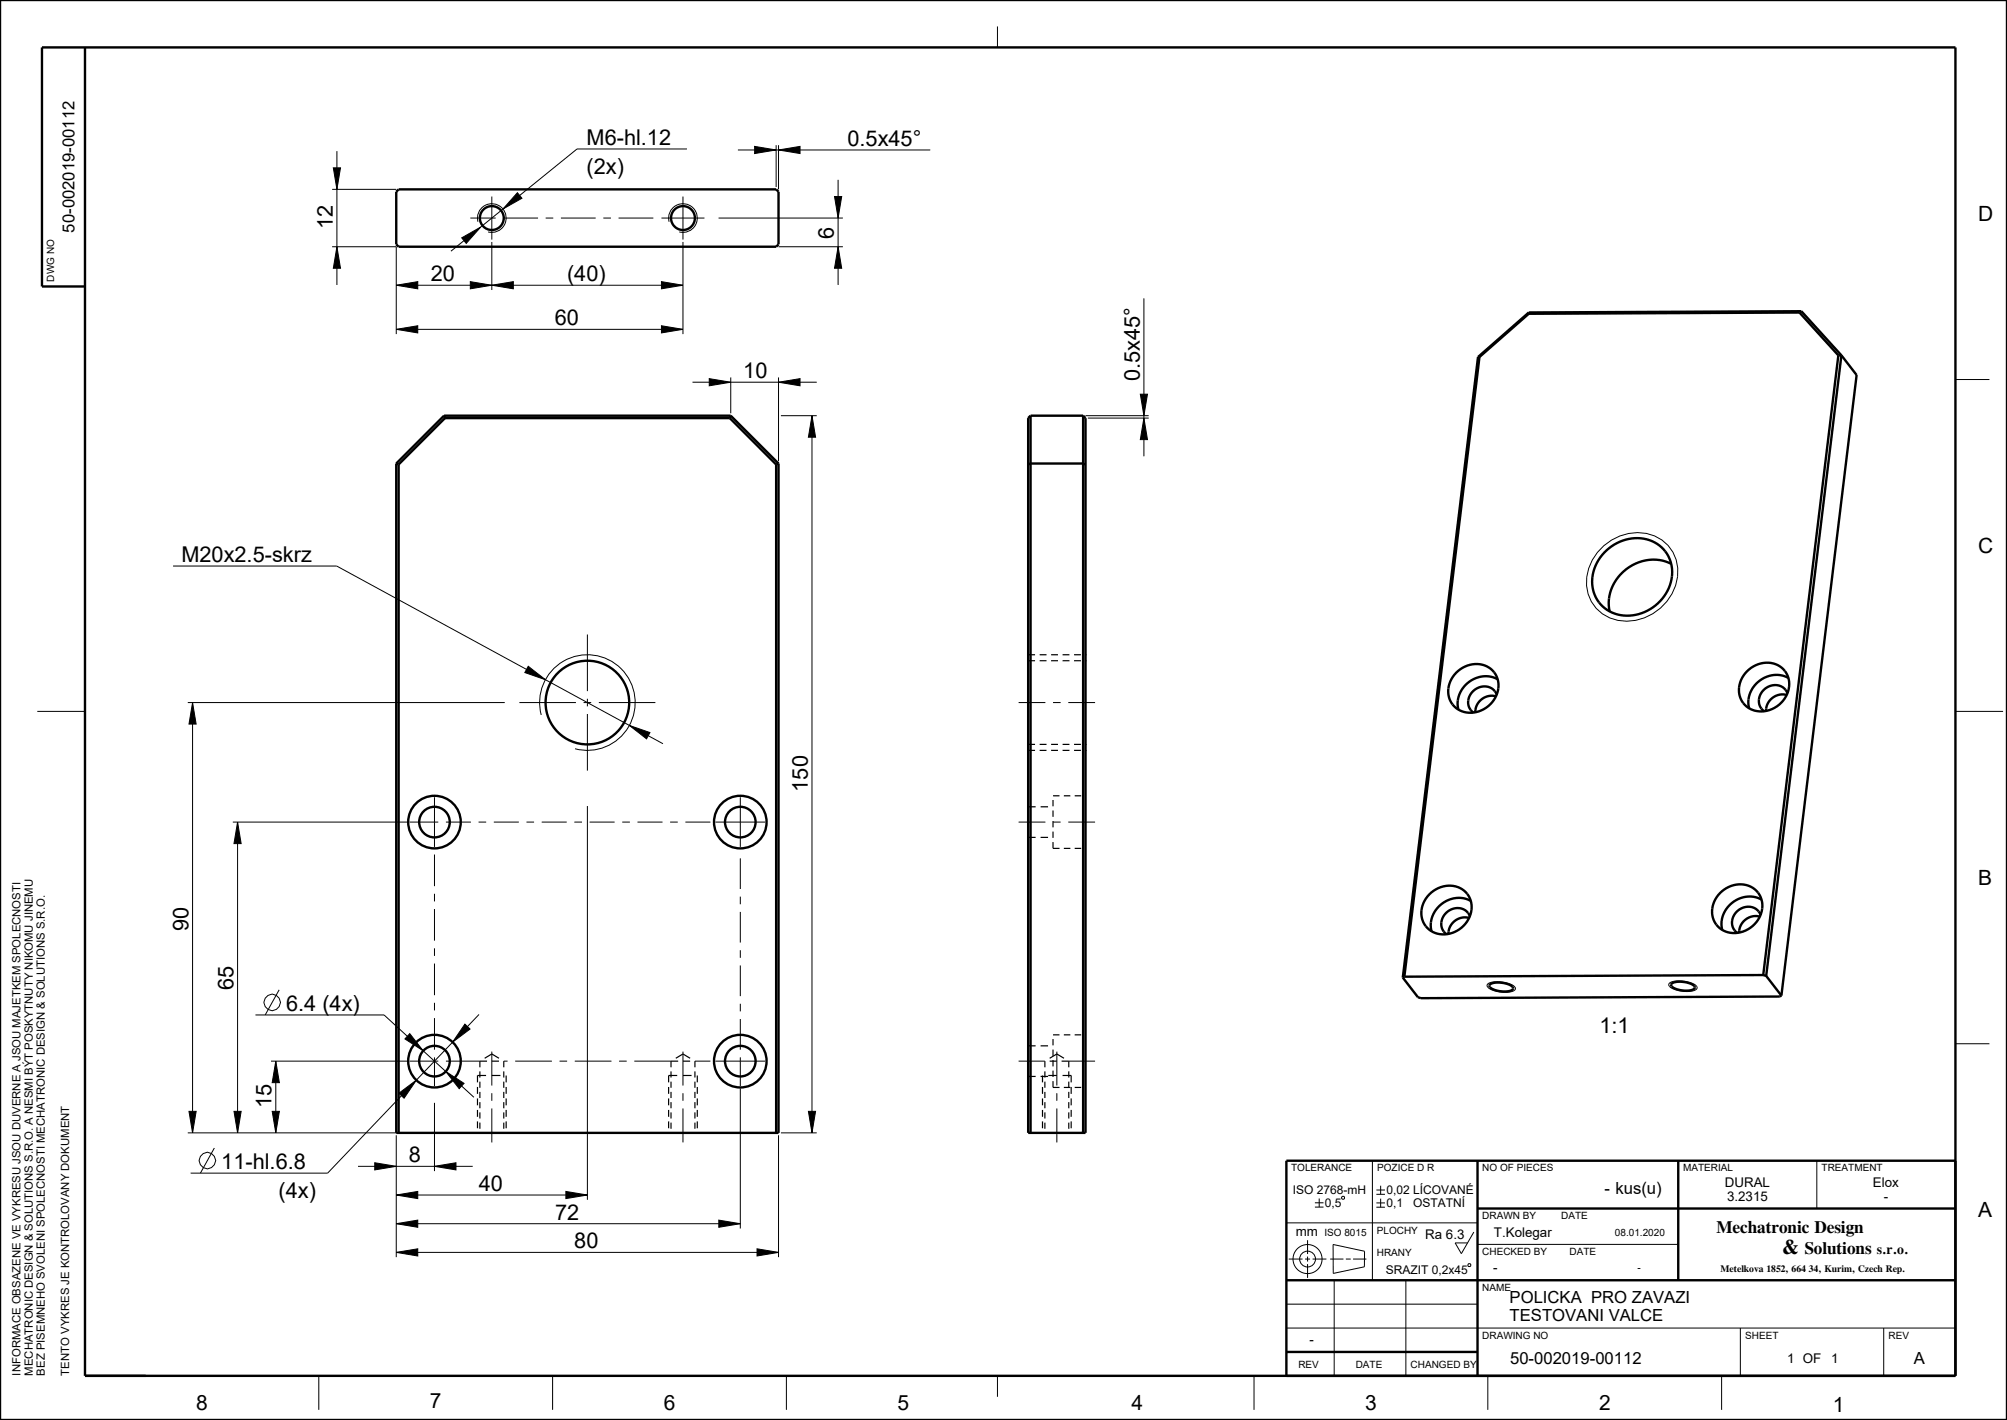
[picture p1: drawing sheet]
<svg xmlns="http://www.w3.org/2000/svg" width="420mm" height="297mm" viewBox="0 0 420 297" stroke-linecap="round" stroke-linejoin="round" font-family="sans-serif">
<g fill="none" stroke="#000" stroke-width=".21">
<path d="M208.7 5.5v4.4M69.5 39.6h13.4M69.8 35.1h1.5l-.8 4.5zM70.5 31.6v28M143.8 31.2h-23l-26.4 21.3M154.4 31.4h40.3M157.9 30.6l4.5 .8-4.5 .7zM162.4 30.4v8.7M162.9 31.4l4.5-.8v1.5zM162.9 30.4v9.2M175.4 37.6v22M69.5 51.6h13.4v18.3"/>
<path d="M70.5 51.6l.8 4.5h-1.5zM82.9 59.7l4.5-.8v1.5zM82.9 59.7h60M96.6 49.7l4-2.2-3 3.4zM98.4 58.9l4.5 .8-4.5 .7zM98.4 45.6h5.3M100 46.4a3 3 0 0 1 2.7-3.8 3 3 0 0 1 3.2 3.3 3 3 0 0 1-3.8 2.6M102.9 59.7l4.5-.8v1.5zM102.9 41.1v9M102.9 50.6v10.1M105.3 45.6h7.3M108.3 40.3l.9 1.2-3.9 2.2z"/>
<path d="M114.2 45.6h1.6M117.4 45.6h7.3M126.3 45.6h1.6M129.4 45.6h7.3M138.4 58.9l4.5 .8-4.5 .7zM138.4 45.6h9M140 46.4a3 3 0 0 1 2.7-3.8 3 3 0 0 1 3.2 3.3 3 3 0 0 1-3.8 2.6M142.9 50.6v19.3M142.9 41.1v9M150.4 45.6h26M162.9 51.6h13.5M174.6 41.1h1.5l-.7 4.5z"/>
<path d="M175.4 51.6l.7 4.5h-1.5zM82.9 68.9l4.5-.8v1.5zM82.9 68.9h60M138.4 68.1l4.5 .8-4.5 .7zM144.9 79.9h26M148.4 79.2l4.5 .7-4.5 .8zM152.9 78.9v7.5M162.9 79.9l4.5-.7v1.5zM162.9 78.9v17.5M239.4 62.4v33M409.2 79.4h7.1M163.4 86.9h7.5"/>
<path d="M169.9 86.9l.8 4.5h-1.5zM169.9 86.9v150M227.2 86.9h13.2M227.7 87.4h12.7M238.6 82.4h1.5l-.7 4.5zM239.4 87.4l.7 4.5h-1.5zM36.2 118.4h34.3l68.2 37.2M335.6 114.1h.1a10 10 0 0 1 12-1.2l.1 .1a8.7 8.7 0 0 1 3 4.1v.1a10.4 10.4 0 0 1-7.6 12.3l-1 .3a10.5 10.5 0 0 1-5.3-.6h-.1a8.8 8.8 0 0 1-3.8-3.4 9.7 9.7 0 0 1 2.6-11.7zM110.5 139.4l3.6 2.8-4.3-1.5zM122.9 132.7v11.9M7.8 148.8h10M39.3 146.9h66.3"/>
<path d="M40.3 146.9l.7 4.5h-1.5zM40.3 146.9v90M108.7 146.9h11.8M113.3 149.5a10 10 0 0 1 8.8-12.5 10 10 0 0 1 10.8 10.8 10 10 0 0 1-12.6 8.8M122.1 146.9h1.6M122.9 146.1v1.6M122.9 149.3v11.9M125.3 146.9h11.9M131.7 151.7l4.3 1.5-.7 1.3zM213.2 146.9h5.6M220.4 146.9h1.6M223.6 146.9h5.6"/>
<path d="M409.2 148.8h10M48.7 171.9h36.5M49.7 171.9l.8 4.5h-1.5zM49.7 171.9v65M90.9 166.7v10.4M90.9 178.7v6.6M91.7 171.9h-6M93.3 171.9h5.3M100.1 171.9h1.6M103.3 171.9h5.3M110.2 171.9h1.6M113.4 171.9h5.2"/>
<path d="M120.2 171.9h1.6M122.9 168.6v82.3M123.4 171.9h5.2M130.2 171.9h1.6M133.4 171.9h5.2M140.2 171.9h1.6M143.4 171.9h5.3M149.7 171.9h10.4M154.9 166.7v10.4M154.9 179.5v6.4M213.2 171.9h5.6M220.4 171.9h1.6"/>
<path d="M223.6 171.9h5.6M90.9 186.9v1.6M90.9 190.1v6.6M90.9 198.3v1.6M154.9 187.5v1.6M154.9 190.7v6.4M154.9 198.7v1.6M53.5 212.3h26.9l18.8 17.2M58.4 207l-2.9 5.3M85.7 216.2l2.9 3.6-3.9-2.5zM90.9 201.5v6.6M90.9 209.7v1.6"/>
<path d="M90.9 212.9v6.7M97.3 214.2l1.1 1-3.7 2.8zM100.2 212.2l-31.6 33.2h-28.7M102.9 219.9v7.2M142.9 219.9v7.2M154.9 201.9v6.4M154.9 209.9v1.6M154.9 213.1v6.5M221.2 219.9v7.2M311.3 205.8l.6-.3 .9-.2 1.9 .1 1.8 .6 .5 .4 .1 .5-.3 .3-.8 .3-1 .1-1.6-.2-1.1-.3-.8-.4-.3-.5zM349.3 205.7l.6-.4 .9-.1 2.3 .1 1.4 .5 .5 .5 .2 .4-.4 .4-.7 .2h-2.2l-1.1-.2-1.2-.5-.4-.5zM409.2 218.3h7.1"/>
<path d="M39.3 236.9h43.6M39.5 232.4h1.5l-.7 4.5zM49 232.4h1.5l-.8 4.5zM56.7 221.9h28.5M57 232.4h1.5l-.8 4.5zM57.7 221.9l.8 4.5h-1.5zM57.7 221.9v15M82.9 237.4v25.5M83.5 228.7l3.6-2.8-2.5 3.8zM85.7 221.9h6M90.9 221.1v6M90.9 230.7v14.2"/>
<path d="M93.3 224.1l3.8 2.5-1 1.1zM93.3 221.9h7.1M102.9 228.6v1.6M102.9 231.8v7.1M105.4 221.9h.8M107.8 221.9h7.7M117.1 221.9h1.6M120.3 221.9h7.7M129.6 221.9h1.5M132.7 221.9h7.7M142.9 228.6v1.6M142.9 231.8v7.1"/>
<path d="M145.4 221.9h3.3M149.7 221.9h10.4M154.9 227.6v29.3M154.9 221.1v6M162.9 237.4v25.5M163.4 236.9h7.5M169.2 232.4h1.5l-.8 4.5zM213.2 221.9h5.5M221.2 228.6v1.6M221.2 231.8v7.1M223.7 221.9h5.5M44.9 240.1l-3 5.3"/>
<path d="M74.9 243.9h24M78.4 243.2l4.5 .7-4.5 .8zM82.9 249.9l4.5-.7v1.5zM82.9 255.9l4.5-.7v1.5zM82.9 255.9h72M82.9 249.9h40M90.9 243.9l4.5-.7v1.5zM118.4 249.2l4.5 .7-4.5 .8zM150.4 255.2l4.5 .7-4.5 .8zM269.2 255.8h40M273.6 259.4v2.9M275.2 251.6h1.8"/>
<path d="M275.2 252.5h1.8M276.1 250.7v1.8M280.8 250.4l.4-.2 .2 .5-.5 .1zM287.2 242.8v25M288 251.6h1.8M288 252.5h1.8M288 248.9h1.8M288 249.8h1.8M288.9 248v1.8M288.9 250.7v1.8M308.4 257.7l-2.6 4.5-1.3-2.2h2.6M380.2 242.8v10"/>
<path d="M82.9 261.9l4.5-.7v1.5zM82.9 261.9h80M158.4 261.2l4.5 .7-4.5 .8zM269.2 277.8h140M269.2 272.8h40M269.7 263.3h2.9M273.1 263.3h1.1M273.6 262.8v1.1M273.6 264.4v2.9M274.7 263.3h2.9M278.4 263.3h2.7M279 260.3l6.6 1.4-.1 3.3-6.5 1.3z"/>
<path d="M279.2 267.8v20M281.6 263.3h1.1M283.2 263.3h2.7M294.2 267.8v20M307.2 264.5l.4-.2 .2 .5-.5 .1zM309.2 260.3h42M364.2 277.8v10M394.2 277.8v10M66.7 287.8v7.1M115.6 287.8v7.1M164.6 287.8v7.1M208.7 287.8v4.3"/>
<path d="M262.4 287.8v7.1M311.4 287.8v7.1M360.3 287.8v7.1"/>
<circle cx="56.9" cy="209.7" r="1.72"/>
<circle cx="43.4" cy="242.7" r="1.72"/>
<circle cx="273.6" cy="263.3" r="3"/>
<circle cx="273.6" cy="263.3" r="1.66"/>
</g>
<g fill="#000">
<path d="M69.8 35.1h1.5l-.8 4.5zM157.9 30.6l4.5 .8-4.5 .7zM162.9 31.4l4.5-.8v1.5zM70.5 51.6l.8 4.5h-1.5zM82.9 59.7l4.5-.8v1.5zM96.6 49.7l4-2.2-3 3.4zM98.4 58.9l4.5 .8-4.5 .7zM102.9 59.7l4.5-.8v1.5zM108.3 40.3l.9 1.2-3.9 2.2zM138.4 58.9l4.5 .8-4.5 .7zM175.4 51.6l.7 4.5h-1.5zM174.6 41.1h1.5l-.7 4.5z"/>
<path d="M82.9 68.9l4.5-.8v1.5zM138.4 68.1l4.5 .8-4.5 .7zM148.4 79.2l4.5 .7-4.5 .8zM162.9 79.9l4.5-.7v1.5zM169.9 86.9l.8 4.5h-1.5zM238.6 82.4h1.5l-.7 4.5zM239.4 87.4l.7 4.5h-1.5zM40.3 146.9l.7 4.5h-1.5zM110.5 139.4l3.6 2.8-4.3-1.5zM131.7 151.7l4.3 1.5-.7 1.3zM49.7 171.9l.8 4.5h-1.5zM85.7 216.2l2.9 3.6-3.9-2.5z"/>
<path d="M97.3 214.2l1.1 1-3.7 2.8zM39.5 232.4h1.5l-.7 4.5zM49 232.4h1.5l-.8 4.5zM57 232.4h1.5l-.8 4.5zM57.7 221.9l.8 4.5h-1.5zM83.5 228.7l3.6-2.8-2.5 3.8zM93.3 224.1l3.8 2.5-1 1.1zM169.2 232.4h1.5l-.8 4.5zM82.9 249.9l4.5-.7v1.5zM78.4 243.2l4.5 .7-4.5 .8zM82.9 255.9l4.5-.7v1.5zM90.9 243.9l4.5-.7v1.5z"/>
<path d="M118.4 249.2l4.5 .7-4.5 .8zM150.4 255.2l4.5 .7-4.5 .8zM82.9 261.9l4.5-.7v1.5zM158.4 261.2l4.5 .7-4.5 .8z"/>
</g>
<g fill="none" stroke="#000" stroke-width=".5">
<path d="M0 0h420v297h-420zM17.8 9.9v277.9h391.4M83.4 39.6h79l.5 .5v11l-.5 .5h-79l-.5-.5v-11zM17.8 59.9h-9v-50h400.4v277.9h-140v-45h140M309.3 74.7l-15.7 129.8M309.3 74.7h.3M309.6 74.7l-15.7 129.6M319.9 65.6l-10.3 9.1M319.9 65.4l-10.6 9.3M319.9 65.4v.2M376.6 65.4l-56.7 .2M376.6 65.4l8.1 8.9"/>
<path d="M377 65.1l-.4 .3M377 65.1l-57.1 .3M377 65.1l8.3 9.2M384.7 74.3l-15.7 129.6M385.3 74.3l-15.7 129.8M385.3 74.3l3.2 4.1-15.7 129.8M385.3 74.3h-.6M82.9 96.9v140h80v-140M82.9 96.9l.5 .3M83.4 97.2v139.7M92.9 86.9l-10 10M92.9 86.9l.2 .5"/>
<path d="M92.9 86.9h60M93.1 87.4l-9.7 9.8M93.1 87.4h59.6M152.7 87.4l9.7 9.8M152.9 86.9l-.2 .5M152.9 86.9l10 10M162.4 97.2v139.7M162.9 96.9l-.5 .3M215.2 97.2l.5-.3h11l.5 .3M215.7 86.9l-.5 .5v149.5h12v-149.5l-.5-.5M215.7 86.9h11M215.7 86.9v150"/>
<path d="M226.7 86.9v150M335.7 115.6a8.6 8.6 0 0 1 12.4-.7 8.1 8.1 0 0 1-1.7 11.7 8.3 8.3 0 0 1-11.8-.6 8 8 0 0 1 1.1-10.4zM349.7 117.9a9.2 9.2 0 0 0-12.8 10M304.7 140.7a5.3 5.3 0 0 1 8.2 .2 5.6 5.6 0 0 1-4.9 8.2 4.6 4.6 0 0 1-4.5-2.5 4.6 4.6 0 0 1 .5-5zM313 145.6a3.4 3.4 0 0 0-4.3 3.3M313.2 145.3a2.83 2.83 0 0 0-4.6-1 2.89 2.89 0 0 0-.2 4.8M313.4 142.1a5.8 5.8 0 0 0-6.1 .6 5.8 5.8 0 0 0-2.1 5.7M365.6 140.4a5.3 5.3 0 0 1 8.1 .2 5.6 5.6 0 0 1-4.9 8.2 4.6 4.6 0 0 1-4.4-2.4 4.6 4.6 0 0 1 .5-5.1zM373.9 145.4a3.4 3.4 0 0 0-4.3 3.3M374.1 145a2.83 2.83 0 0 0-4.7-1 2.89 2.89 0 0 0-.2 4.8M374.2 141.8a5.8 5.8 0 0 0-6.1 .6 5.8 5.8 0 0 0-2.1 5.7M299.1 187.1a5.3 5.3 0 0 1 8.2 .2 5.6 5.6 0 0 1-4.9 8.1 4.6 4.6 0 0 1-4.5-2.4 4.6 4.6 0 0 1 .5-5.1z"/>
<path d="M307.4 192a3.4 3.4 0 0 0-4.3 3.3M307.6 191.7a2.83 2.83 0 0 0-4.6-1.1 2.89 2.89 0 0 0-.2 4.8M307.8 188.4a5.8 5.8 0 0 0-6.1 .7 5.8 5.8 0 0 0-2.1 5.7M360 186.8a5.3 5.3 0 0 1 8.1 .2 5.6 5.6 0 0 1-4.9 8.2 4.6 4.6 0 0 1-4.4-2.5 4.6 4.6 0 0 1 .4-5zM368.2 191.7a3.4 3.4 0 0 0-4.2 3.3M368.4 191.4a2.83 2.83 0 0 0-4.6-1 2.89 2.89 0 0 0-.2 4.7M368.6 188.1a5.8 5.8 0 0 0-6.1 .7 5.8 5.8 0 0 0-2.1 5.7M293.6 204.5l3.1 4.1 .7 .2 75.1-.4 .3-.2M293.9 204.3l-.3 .2M311.8 205.9a4.7 4.7 0 0 1 4.8 .6v.4a4.5 4.5 0 0 1-4.9-.6zM349.8 205.7a4.7 4.7 0 0 1 4.8 .7v.3a4.5 4.5 0 0 1-4.9-.5zM369 203.9l-75.1 .4"/>
<path d="M369 203.9l.6 .2M369.6 204.1l3.2 4.1M309.2 252.8h100M309.2 242.8v45M351.2 242.8v25M269.2 267.8h140M269.2 282.8h40"/>
<circle cx="102.9" cy="45.6" r="2.5"/>
<circle cx="142.9" cy="45.6" r="2.5"/>
<circle cx="122.9" cy="146.9" r="8.8"/>
<circle cx="90.9" cy="171.9" r="5.5"/>
<circle cx="90.9" cy="171.9" r="3.2"/>
<circle cx="154.9" cy="171.9" r="5.5"/>
<circle cx="154.9" cy="171.9" r="3.2"/>
<circle cx="90.9" cy="221.9" r="5.5"/>
<circle cx="90.9" cy="221.9" r="3.2"/>
<circle cx="154.9" cy="221.9" r="5.5"/>
<circle cx="154.9" cy="221.9" r="3.2"/>
</g>
<g fill="none" stroke="#000" stroke-width=".25">
<path d="M215.2 138.2h1.4M215.2 136.9h1.4M217.6 138.2h1.4M217.6 136.9h1.4M220 138.2h1.4M220 136.9h1.4M222.4 138.2h1.4M222.4 136.9h1.4M224.8 138.2h1.4M224.8 136.9h1.4M227.2 138.2h.1M227.2 136.9h.1"/>
<path d="M215.2 156.9h1.4M215.2 155.7h1.4M217.6 156.9h1.4M217.6 155.7h1.4M220 156.9h1.4M220 155.7h1.4M222.4 156.9h1.4M222.4 155.7h1.4M224.8 156.9h1.4M224.8 155.7h1.4M227.2 156.9h.1M227.2 155.7h.1"/>
<path d="M215.2 175.1h1.5M215.2 168.7h1.5M217.8 175.1h1.5M217.8 168.7h1.5M220.4 176.1v1.3h1.3M220.4 166.4h1.3M220.4 167.3v1.3M220.4 169.5v1.3M220.4 171.7v1.3M220.4 173.9v1.3M222.6 177.4h1.4M222.6 166.4h1.4"/>
<path d="M224.9 177.4h1.4M224.9 166.4h1.4M215.2 218.7h1.5M217.8 218.7h1.5M220.4 216.4h1.3M220.4 217.3v1.3M220.4 219.5v1.3M222.6 216.4h1.4M224.9 216.4h1.4M99.9 227.3v1.5M99.9 229.7v1.5M99.9 232.1v1.5"/>
<path d="M99.9 234.5v1.5M99.9 236.9h.1M100.4 224.1v1.3M100.4 226.2v1.3M100.4 228.4v1.3M100.4 230.5v1.3M100.4 232.7v1.2M100.4 234.8v1.3M100.4 236.9h.1M101.4 221.3l1.5-.9 1.5 .9M101.7 224.9h-1.8v1.5M101.9 221.9h-1.5v1.3"/>
<path d="M102.9 224.9h1.8M102.9 221.9h1.5M105.4 221.9v1.3M105.4 224.1v1.3M105.4 226.2v1.3M105.4 228.4v1.3M105.4 230.5v1.3M105.4 232.7v1.2M105.4 234.8v1.3M105.4 236.9h.1M105.9 224.9h.1M105.9 224.9v1.5"/>
<path d="M105.9 227.3v1.5M105.9 229.7v1.5M105.9 232.1v1.5M105.9 234.5v1.5M105.9 236.9h.1M139.9 227.3v1.5M139.9 229.7v1.5M139.9 232.1v1.5M139.9 234.5v1.5M139.9 236.9h.1M140.4 224.1v1.3M140.4 226.2v1.3"/>
<path d="M140.4 228.4v1.3M140.4 230.5v1.3M140.4 232.7v1.2M140.4 234.8v1.3M140.4 236.9h.1M141.4 221.3l1.5-.9 1.5 .9M141.7 224.9h-1.8v1.5M141.9 221.9h-1.5v1.3M142.9 224.9h1.8M142.9 221.9h1.5M145.4 221.9v1.3M145.4 224.1v1.3"/>
<path d="M145.4 226.2v1.3M145.4 228.4v1.3M145.4 230.5v1.3M145.4 232.7v1.2M145.4 234.8v1.3M145.4 236.9h.1M145.9 224.9v1.5M145.9 227.3v1.5M145.9 229.7v1.5M145.9 232.1v1.5M145.9 234.5v1.5M145.9 236.9h.1"/>
<path d="M215.2 225.1h1.5M217.8 225.1h1.5M218.2 224.9v1.5M218.2 227.3v1.5M218.2 229.7v1.5M218.2 232.1v1.5M218.2 234.5v1.5M218.2 236.9h.1M218.7 221.9v1.3M218.7 224.1v1.3M218.7 226.2v1.3M218.7 228.4v1.3"/>
<path d="M218.7 230.5v1.3M218.7 232.7v1.2M218.7 234.8v1.3M218.7 236.9h.1M219.4 224.9h1.8M219.7 221.9h1.5M219.7 221.3l1.5-.9 1.5 .9M220.4 226.1v1.3h1.3M220.4 221.7v1.3M220.4 223.9v1.3M222.2 221.9h1.5v1.3M222.4 224.9h1.8v1.5"/>
<path d="M222.6 227.4h1.4M223.7 224.1v1.3M223.7 226.2v1.3M223.7 228.4v1.3M223.7 230.5v1.3M223.7 232.7v1.2M223.7 234.8v1.3M223.7 236.9h.1M224.2 227.3v1.5M224.2 229.7v1.5M224.2 232.1v1.5M224.2 234.5v1.5"/>
<path d="M224.2 236.9h.1M224.9 227.4h1.4"/>
</g>
<g font-size="4.6">
<text x="122.8" y="30.3">M6-hl.12</text>
<text x="177.3" y="30.5">0.5x45°</text>
<text x="122.8" y="36.4">(2x)</text>
<text x="69.6" y="48" transform="rotate(-90 69.6 48)">12</text>
<text x="174.5" y="50" transform="rotate(-90 174.5 50)">6</text>
<text x="90.2" y="58.8">20</text>
<text x="118.7" y="58.8">(40)</text>
<text x="116.1" y="68">60</text>
<text x="155.5" y="79.1">10</text>
<text x="238.5" y="79.7" transform="rotate(-90 238.5 79.7)">0.5x45°</text>
<text x="38" y="117.5">M20x2.5-skrz</text>
<text x="169" y="165.6" transform="rotate(-90 169 165.6)">150</text>
<text x="39.4" y="194.7" transform="rotate(-90 39.4 194.7)">90</text>
<text x="48.8" y="207.1" transform="rotate(-90 48.8 207.1)">65</text>
<text x="59.9" y="211.4">6.4 (4x)</text>
<text x="334.7" y="216.1">1:1</text>
<text x="56.8" y="231.7" transform="rotate(-90 56.8 231.7)">15</text>
<text x="46.3" y="244.5">11-hl.6.8</text>
<text x="85.5" y="243.1">8</text>
<text x="58.3" y="250.6">(4x)</text>
<text x="100.2" y="249.1">40</text>
<text x="116.2" y="255.1">72</text>
<text x="120.2" y="261.1">80</text>
</g>
<g font-size="4.4">
<text x="413.9" y="46.2">D</text>
<text x="413.9" y="115.7">C</text>
<text x="413.9" y="185.1">B</text>
<text x="413.9" y="254.6">A</text>
<text x="41" y="294.9">8</text>
<text x="89.9" y="294.4">7</text>
<text x="138.9" y="294.9">6</text>
<text x="187.8" y="294.9">5</text>
<text x="236.8" y="294.9">4</text>
<text x="285.7" y="294.9">3</text>
<text x="334.6" y="294.9">2</text>
<text x="383.6" y="295.4">1</text>
</g>
<text font-size="4.3" x="373" y="262.3">&amp;</text>
<g font-size="3.6">
<text x="359.2" y="257.9">Mechatronic Design</text>
<text x="377.6" y="262.3">Solutions</text>
</g>
<g font-size="3.5">
<text x="15.6" y="48.6" transform="rotate(-90 15.6 48.6)">50-002019-00112</text>
<text x="335.7" y="249.7">- kus(u)</text>
<text x="315.9" y="272.6">POLICKA PRO ZAVAZI</text>
<text x="315.9" y="276.4">TESTOVANI VALCE</text>
<text x="316" y="285.2">50-002019-00112</text>
<text x="400.5" y="285.2">A</text>
</g>
<text font-size="2.9" x="392.7" y="262.3">s.r.o.</text>
<g font-size="2.8">
<text x="361" y="248.3">DURAL</text>
<text x="361.4" y="251.3">3.2315</text>
<text x="391.9" y="248.3">Elox</text>
<text x="394.2" y="251.3">-</text>
<text x="271.1" y="258.5">mm</text>
<text x="298.2" y="259.2">Ra 6.3</text>
<text x="312.6" y="258.8">T.Kolegar</text>
<text x="312.5" y="266.1">-</text>
<text x="274" y="281">-</text>
<text x="374" y="285">1 OF</text>
<text x="383.2" y="285">1</text>
</g>
<g font-size="2.5">
<text x="270.5" y="249.8">ISO 2768-mH</text>
<text x="290.1" y="249.8">0,02 LÍCOVANÉ</text>
<text x="277.3" y="252.5">0,5</text>
<text x="290.1" y="252.5">0,1</text>
<text x="295.7" y="252.5">OSTATNÍ</text>
<text x="290" y="266.6">SRAZIT 0,2x45</text>
</g>
<g font-size="2.4">
<text x="4.3" y="287.7" transform="rotate(-90 4.3 287.7)">INFORMACE OBSAZENE VE VYKRESU JSOU DUVERNE A JSOU MAJETKEM SPOLECNOSTI</text>
<text x="6.9" y="287.7" transform="rotate(-90 6.9 287.7)">MECHATRONIC DESIGN &amp; SOLUTIONS S.R.O. A NESMI BÝT POSKYTNUTY NIKOMU JINEMU</text>
<text x="9.4" y="287.7" transform="rotate(-90 9.4 287.7)">BEZ PISEMNEHO SVOLENI SPOLECNOSTI MECHATRONIC DESIGN &amp; SOLUTIONS S.R.O.</text>
<text x="14.5" y="287.7" transform="rotate(-90 14.5 287.7)">TENTO VYKRES JE KONTROLOVANY DOKUMENT</text>
</g>
<g font-size="2.1">
<text x="11.3" y="58.9" transform="rotate(-90 11.3 58.9)">DWG NO</text>
<text x="270.2" y="245">TOLERANCE</text>
<text x="288.2" y="245">POZICE D R</text>
<text x="310.2" y="245">NO OF PIECES</text>
<text x="352.2" y="245">MATERIAL</text>
<text x="381.2" y="245">TREATMENT</text>
<text x="310.2" y="255">DRAWN BY</text>
<text x="326.7" y="255">DATE</text>
<text x="277.2" y="258.5">ISO 8015</text>
<text x="288.1" y="258.2">PLOCHY</text>
<text x="288.1" y="262.7">HRANY</text>
<text x="310.2" y="262.5">CHECKED BY</text>
<text x="328.5" y="262.5">DATE</text>
<text x="338" y="258.5">08.01.2020</text>
<text x="342.7" y="265.9">-</text>
<text x="310.2" y="270">NAME</text>
<text x="310.2" y="280">DRAWING NO</text>
<text x="365.2" y="280">SHEET</text>
<text x="395.2" y="280">REV</text>
<text x="271.7" y="286">REV</text>
<text x="283.7" y="286">DATE</text>
<text x="295.2" y="286">CHANGED BY</text>
</g>
<text font-size="2" x="360.1" y="266.1">Metelkova 1852, 664 34, Kurim, Czech Rep.</text>
</svg>
